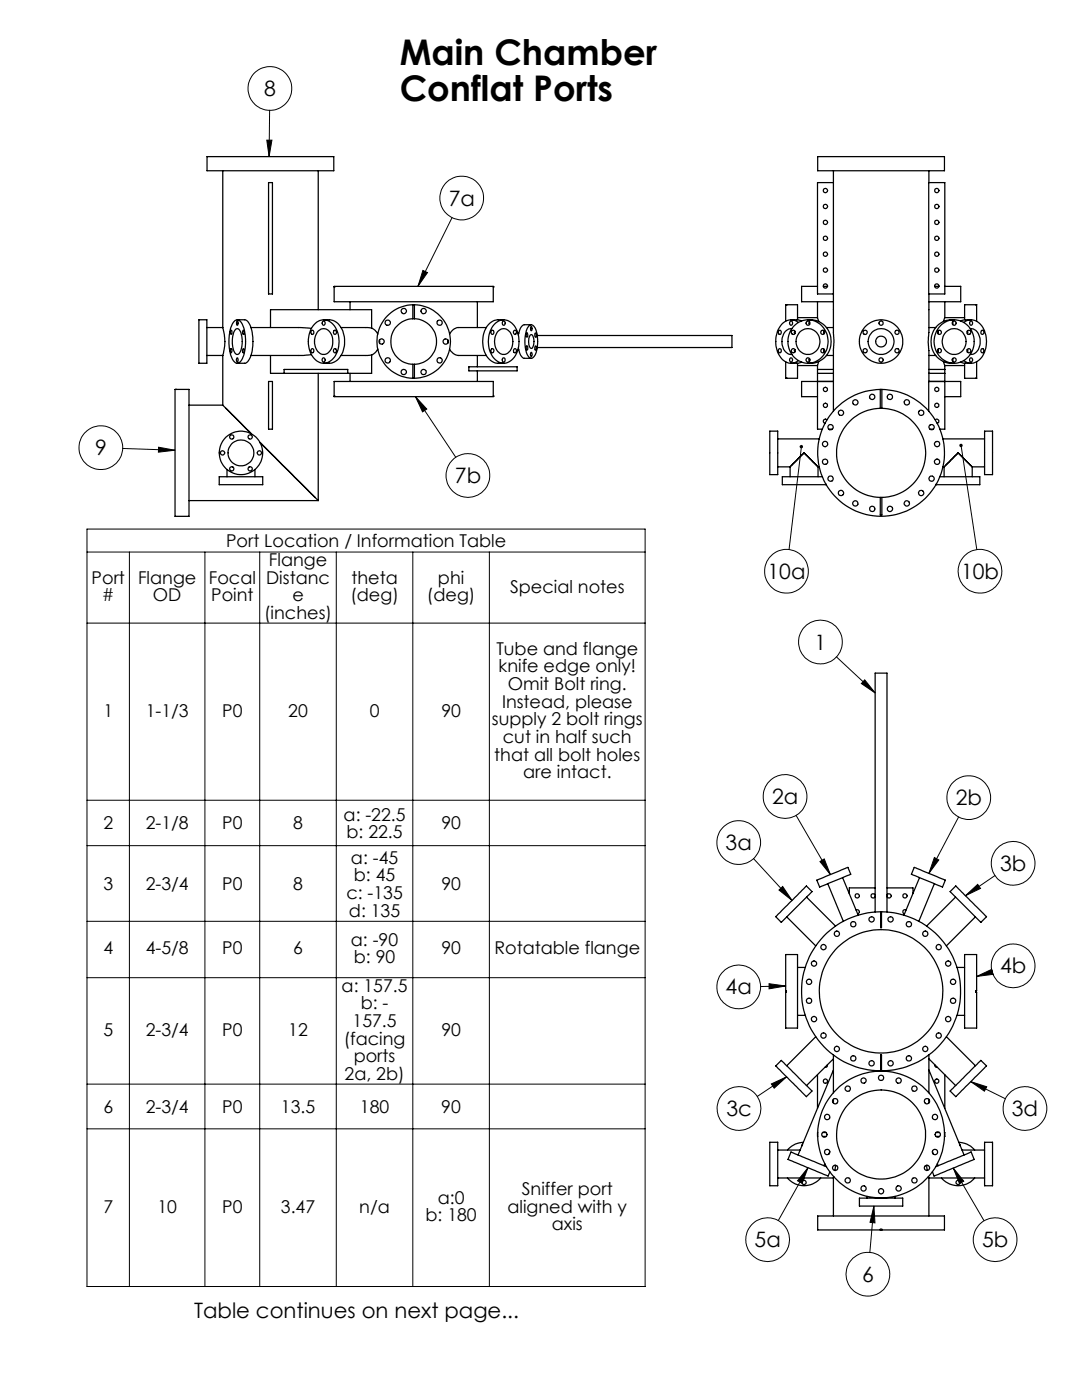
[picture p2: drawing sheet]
<svg xmlns="http://www.w3.org/2000/svg" width="216mm" height="279mm" viewBox="0 0 216 279" stroke-linecap="round" stroke-linejoin="round" font-family="sans-serif">
<g fill="none" stroke="#000" stroke-width=".2">
<path d="M53.2 28h1.1l-.6 3.3zM53.8 22l-.1 9.3M84.4 54l.9 .4-1.9 2.8zM90.2 43.4l-6.8 13.8M82.9 79.2l2.3 2.4-.9 .6zM82.9 79.2l8 12.1M24.5 89.5l10.4 .4M31.6 89.3l3.3 .6-3.3 .3zM159.9 89.1l-2.5 20.6M191.8 88.9l3.1 20.8M17.4 105.6h111.3v151.2h-111.3zM17.4 110.2h111.3"/>
<path d="M25.8 110.2v146.6M40.9 110.2v146.6M51.8 110.2v146.6M67.1 110.2v146.6M82.4 110.2v146.6M97.6 110.2v146.6M17.4 124.4h111.3M166.9 131.1l7.7 7.2M172.5 135.7l2.1 2.6-2.7-1.9zM17.4 159.7h111.3M17.4 168.8h111.3M150.4 171.3l7.6 8.4"/>
<path d="M155.4 177.6l.8-.7 1.8 2.8zM158.9 162.7l6.8 11.9M163.6 171.9l.9-.5 1.2 3.2zM186.4 171.1l.9 .5-2 2.7zM191.3 163.1l-6 11.2M192.7 178.8l2.4-2.3 .6 .8zM198.5 174.7l-5.8 4.1M17.4 183.9h111.3M17.4 195.1h111.3M153.5 196.3l3.3 .5-3.3 .5zM156.8 196.8l-5 .1M194.9 194.9l3-1.4 .3 1z"/>
<path d="M198 194l-3.1 .9M17.4 216.4h111.3M153.9 216.3l3.1-1.4-2.5 2.3zM157 214.9l-5.9 3.9M193.7 215.9l3.2 1-.5 .9zM193.7 215.9l6.9 3.4M17.4 225.3h111.3M161.2 233l-1.1 3.1-1-.4zM161.2 233l-5.9 10.6M190.2 233.1l2.1 2.6-.8 .5zM190.2 233.1l6.2 10.5M174.4 240.7l.2 3.4-1-.2z"/>
<path d="M174.4 240.7l-.8 9.2"/>
<circle cx="53.9" cy="17.7" r="4.4"/>
<circle cx="92.1" cy="39.5" r="4.4"/>
<circle cx="20.1" cy="89.3" r="4.4"/>
<circle cx="93.4" cy="94.9" r="4.4"/>
<circle cx="156.9" cy="114" r="4.4"/>
<circle cx="195.5" cy="114" r="4.4"/>
<circle cx="163.7" cy="128.1" r="4.4"/>
<circle cx="156.7" cy="158.9" r="4.4"/>
<circle cx="193.3" cy="159.2" r="4.4"/>
<circle cx="147.4" cy="168.1" r="4.4"/>
<circle cx="202.2" cy="172.3" r="4.4"/>
<circle cx="147.4" cy="197" r="4.3"/>
<circle cx="202.2" cy="192.8" r="4.4"/>
<circle cx="147.5" cy="221.2" r="4.4"/>
<circle cx="204.5" cy="221.2" r="4.3"/>
<circle cx="153.2" cy="247.4" r="4.4"/>
<circle cx="173.2" cy="254.3" r="4.4"/>
<circle cx="198.6" cy="247.4" r="4.4"/>
</g>
<path d="M159.6 88.9a.34 .34 0 0 0 .2 .5 .34 .34 0 0 0 .4-.2 .34 .34 0 0 0-.3-.4v.3v-.3zM191.6 88.6a.33 .33 0 0 0-.1 .6 .33 .33 0 0 0 .5-.2 .33 .33 0 0 0-.3-.4l.1 .3-.1-.3zM172.5 135.7l2.1 2.6-2.7-1.9zM163.6 171.9l.9-.5 1.2 3.2zM186.4 171.1l.9 .5-2 2.7zM155.4 177.6l.8-.7 1.8 2.8zM192.7 178.8l2.4-2.3 .6 .8zM153.5 196.3l3.3 .5-3.3 .5zM194.9 194.9l3-1.4 .3 1zM153.9 216.3l3.1-1.4-2.5 2.3zM193.7 215.9l3.2 1-.5 .9zM161.2 233l-1.1 3.1-1-.4zM190.2 233.1l2.1 2.6-.8 .5zM174.4 240.7l.2 3.4-1-.2zM84.4 54l.9 .4-1.9 2.8zM82.9 79.2l2.3 2.4-.9 .6zM53.2 28h1.1l-.6 3.3zM31.6 89.3l3.3 .6-3.3 .3z" fill="#000"/>
<g fill="none" stroke="#000" stroke-width=".25">
<path d="M41.3 31.3h25.3v2.8h-25.3zM44.4 34.1v31.3M53.6 36.4h.8v22.3h-.8zM63.5 34.1v27.7M163.2 31.3h25.3v2.8h-25.3zM166.3 34.1v32.5l.1 1.2-.1 14.3M166.3 36.4h-3.2v22.3h3.2M185.3 36.4h3.2v22.3h-3.2zM185.3 34.1v2.3M66.7 57.2h31.7v3h-31.7zM66.7 57.3h.1M98.4 57.3h.1"/>
<path d="M163.1 57.2h-3.2v3h6.4M164.3 57.2h.8M185.3 58.7v7.7l-.1 1.7 .1 1.9v6.1h6.4v3.1h-3.2M186.5 57.2h.8M188.5 57.2h3.2v3h-6.4M34.9 77.7h2.8v25.3h-2.8zM35.1 77.7h.1M39.7 63.8h1.6v8.7h-1.6zM41.3 65.4h3.1M41.3 70.9h3.1M44.4 65.4a9.4 9.4 0 0 1 0 5.5M44.4 70.9v10"/>
<path d="M46.1 69.6a.56 .56 0 0 1 0 .8l-.1-.6zM46.1 65.9l.1 .1a.44 .44 0 0 1-.1 .7l-.1-.6zM46.9 64a1.02 1.02 0 0 1 1.5 .7 8.9 8.9 0 0 1-.3 7.3 .88 .88 0 0 1-.9 .5 .88 .88 0 0 1-.7-.7 8.9 8.9 0 0 1 .1-7.5zM47.1 65.7a.71 .71 0 0 1 .9 .6 4.9 4.9 0 0 1-.4 4.4 .71 .71 0 0 1-1-.7 4.9 4.9 0 0 1 .5-4.3zM47.3 64.1a.43 .43 0 0 1 .2 .4 .43 .43 0 0 1-.2 .4zM47.3 71.5v-.1a.41 .41 0 0 1 .2 .4 .41 .41 0 0 1-.2 .4l-.1-.4zM47.3 63.8h1.5a2.13 2.13 0 0 1 1.4 1.9 8.6 8.6 0 0 1-.7 6.3l-.4 .5h-1.8M48.5 69.6l.1 .1a.54 .54 0 0 1-.1 .7l-.1-.2zM48.5 65.9l.1 .1a.45 .45 0 0 1-.1 .7l-.1-.5zM50.1 65.4h9.9l2.1 .1M53.6 76.1h.8v9.6h-.8zM54 65.4v-3.6h20.2v3.7"/>
<path d="M56.7 74.5v-.8h12.7v.8M62.1 70.8l-1.6 .1h-10.4M62.2 66a.36 .36 0 0 1 .4 .3 .36 .36 0 0 1-.4 .4l-.1-.2zM62.2 69.6a.39 .39 0 0 1 .4 .4 .39 .39 0 0 1-.4 .4l-.1-.5zM63 64.5a2.55 2.55 0 0 1 4.1 1.2 5.1 5.1 0 0 1-1.4 6.5 2.75 2.75 0 0 1-3.8-1.9 5.5 5.5 0 0 1 1.1-5.8zM63.5 66.1a1.59 1.59 0 0 1 2.7 .8 2.85 2.85 0 0 1-1.4 3.8 2.16 2.16 0 0 1-2-2.5l.1-1zM63.5 74.5v25.4M64.4 64.1a.37 .37 0 0 1 .5 .4 .37 .37 0 0 1-.5 .3l-.1-.3zM64.5 71.4a.39 .39 0 0 1 .4 .4 .39 .39 0 0 1-.4 .4l-.2-.3zM64.6 63.8h1.1a3.3 3.3 0 0 1 2.9 3.1 4.6 4.6 0 0 1-2.4 5.6h-1.6M66.6 69.7a.39 .39 0 0 1 .6 .2 .39 .39 0 0 1-.3 .5 .43 .43 0 0 1-.4-.2 .43 .43 0 0 1 .1-.5zM66.7 66a.37 .37 0 0 1 .4 .3 .37 .37 0 0 1-.5 .4l-.1-.4z"/>
<path d="M66.7 76.1h31.7v3.1h-31.7zM66.7 79.1h.1M68.1 65.4l6.1 .1M69.8 60.2v1.6M69.8 74.5v1.6M74.2 65.5l.7 .4 .5 .8M74.2 70.8l-6.1 .1M74.2 70.8v3.7h-20.2v-3.6M75.4 69.7l-.6 .7-.6 .4M75.7 67.8v.7M82.4 63.6a4.6 4.6 0 0 0-4.4 4.6 4.6 4.6 0 0 0 4.4 4.5M82.4 60.8a7.3 7.3 0 0 0-7.2 7.4 7.3 7.3 0 0 0 7.2 7.3"/>
<path d="M82.4 63.6h.3M82.4 60.8h.3M82.4 72.7h.3M82.4 75.5h.3M82.4 60.8v2.8M82.4 72.7v2.8M82.7 63.6a4.6 4.6 0 0 1 4.4 4.6 4.6 4.6 0 0 1-4.4 4.5M82.7 60.8a7.3 7.3 0 0 1 7.2 7.4 7.3 7.3 0 0 1-7.2 7.3M82.7 60.8v2.8M82.7 72.7v2.8M89.4 67.8v.7M89.7 69.7a2.24 2.24 0 0 0 1.8 1.2h5.5"/>
<path d="M93.6 73.2h9.6v.8h-9.6zM95.2 60.2v5.2M95.2 70.9v2.3M95.2 74v2.1M97 65.4h-5.5a2.11 2.11 0 0 0-1.8 1.3M98 69.7a.34 .34 0 0 1 .5 .1 .34 .34 0 0 1 0 .4 .34 .34 0 0 1-.5 0zM98.1 65.9a.37 .37 0 0 1 .5 .4 .37 .37 0 0 1-.5 .3l-.1-.3zM98.4 79.1h.1M98.9 64.5a2.55 2.55 0 0 1 4.1 1.2 5.1 5.1 0 0 1-1.4 6.5 2.75 2.75 0 0 1-3.8-1.9 5.5 5.5 0 0 1 1.1-5.8zM99.4 66.1a1.58 1.58 0 0 1 1.6-.4 1.58 1.58 0 0 1 1.1 1.2 2.88 2.88 0 0 1-1.3 3.8 2.26 2.26 0 0 1-2.1-2.9l.2-.9zM100.3 64.2a.35 .35 0 0 1 .5 .3 .35 .35 0 0 1-.5 .3zM100.3 71.5a.37 .37 0 0 1 .5 .3 .37 .37 0 0 1-.5 .4l-.1-.2z"/>
<path d="M100.5 63.8h-1.1a3.7 3.7 0 0 0-3.1 3.9 4.1 4.1 0 0 0 2.9 4.8h1.3M102.6 66a.37 .37 0 0 1 .5 .3 .37 .37 0 0 1-.5 .4l-.2-.3zM102.7 69.6a.38 .38 0 0 1 .3 .4 .38 .38 0 0 1-.4 .3l-.2-.3zM103.4 66.6h.1M103.4 69.8h.1M103.4 69.4a2.24 2.24 0 0 0 1.2 2.1h1.4M105.1 66.5a.46 .46 0 0 1 0 .8l-.1-.3zM105.1 69.1h.2a.45 .45 0 0 1-.2 .7l-.1-.2zM105.7 64.9a.77 .77 0 0 1 1.1 .6 6.7 6.7 0 0 1-.3 5.7 .63 .63 0 0 1-.6 .3 .63 .63 0 0 1-.5-.5 6.7 6.7 0 0 1 .1-5.9zM105.8 66.9a.47 .47 0 0 1 .5 0 .47 .47 0 0 1 .2 .6v.7a1.66 1.66 0 0 1-.4 1.3 1.21 1.21 0 0 1-.6-1.4zM105.9 65.2a.43 .43 0 0 1 .3 .4 .43 .43 0 0 1-.3 .4zM105.9 70.4h.2a.4 .4 0 0 1-.2 .7l-.1-.4z"/>
<path d="M106 64.8h-1.4a1.99 1.99 0 0 0-1.1 1.8l-.1 .3M106.8 66.5h.2a.43 .43 0 0 1-.2 .7zM106.8 69a.44 .44 0 0 1 0 .8zM107.2 67h38.8v2.4h-38.8M155.4 69.7a.37 .37 0 0 1 .5 .3 .37 .37 0 0 1-.4 .4l-.2-.4zM155.4 66a.37 .37 0 0 1 .5 .3 .37 .37 0 0 1-.5 .4l-.1-.3zM156.8 72.2v3.3h2.3v-3M156.9 75.5h.1M156.9 60.8h.1M157.7 71.5a.35 .35 0 0 1 .5 .3 .35 .35 0 0 1-.5 .3l-.1-.2zM157.7 64.1a.37 .37 0 0 1 .5 .4 .37 .37 0 0 1-.5 .3l-.1-.2zM157.8 63.8h1.3l.8 .3"/>
<path d="M158 65.6a2.17 2.17 0 0 0-2 2.6 2.23 2.23 0 0 0 2 2.5M158.5 65a3.9 3.9 0 0 1 4.2-.9 3.9 3.9 0 0 1 2.5 3.6 4 4 0 0 1-2.3 4.4 4 4 0 0 1-4.7-1.1 4.6 4.6 0 0 1 .3-6zM158.6 66.1l-.1 .2 .1 .3M158.6 69.7l-.1 .3 .1 .3M159.1 63.8v-3h-2.3v3.3M159.1 73h4M159.1 63.4h4M159.3 64.3a2.58 2.58 0 0 0-4 1.4 5.2 5.2 0 0 0 1.5 6.5 2.23 2.23 0 0 0 2.5-.2M159.5 66.3a2.47 2.47 0 0 1 3.3-.1 2.47 2.47 0 0 1 .5 3.3 2.39 2.39 0 0 1-2.9 1.1 2.39 2.39 0 0 1-1.5-2.8l.1-.6zM159.9 72.3l-.8 .2h-1.3M161.2 63.8a4.3 4.3 0 0 1 4.6 4.4 4.3 4.3 0 0 1-4.6 4.3M161.5 64.2l-.1 .3 .1 .3"/>
<path d="M161.5 71.6l-.1 .2 .1 .3M163.1 76.1h3.2h-6.4v3.1h3.2M163.1 63.4l.3 .8M163.1 60.2v3.2M163.1 72.9v12.8h1M163.1 73.7h3.2M163.1 74.5h3.2M163.4 72.1l-.3 .8M164.5 66.1v.5M164.5 69.7v.6M164.9 65.4h1.4M164.9 70.9h1.4"/>
<path d="M175.6 77.7a12.7 12.7 0 0 0-11.2 18.2 12.7 12.7 0 0 0 21.2 2.5 12.7 12.7 0 0 0-6.7-20.3l-2.9-.4M175.6 77.7h.4M175.6 77.7v3.8M176 77.7v3.8M185.3 65.4h1.4M185.3 70.9h1.4M185.3 73.7h3.2M185.3 74.5h3.2M187.1 69.7v.6M187.1 66.1v.5M187.9 64.7a4 4 0 0 1 4.4-.4 4 4 0 0 1 2.1 3.9 4 4 0 0 1-3.8 4.3 4 4 0 0 1-4.2-3.9 4.7 4.7 0 0 1 1.5-3.9zM188.2 72.1l.3 .8"/>
<path d="M188.5 73h4M188.5 63.4l-.3 .8M188.5 60.2v3.2M188.5 72.9v12.8h-1M188.5 63.4h4M188.5 76.1h-3.2v6M188.7 66.3a2.46 2.46 0 0 1 3.3-.1 2.46 2.46 0 0 1 .4 3.3 2.39 2.39 0 0 1-3.1 1 2.39 2.39 0 0 1-1.2-3zM190.1 71.6v.5M190.1 64.2v.6M190.4 63.8a4.3 4.3 0 0 0-4.6 4.4 4.3 4.3 0 0 0 4.6 4.3M191.7 72.3l.8 .2h1.3M192.3 64.3a2.58 2.58 0 0 1 4 1.4 5.1 5.1 0 0 1-1.5 6.5 2.23 2.23 0 0 1-2.5-.2"/>
<path d="M192.5 63.8v-3h2.4v3.3M193 69.7l.1 .2-.1 .4M193 66.1l.1 .2-.1 .3M193.6 71.5a.35 .35 0 0 1 .5 .3 .35 .35 0 0 1-.5 .3l-.1-.2zM193.6 65.6a2.17 2.17 0 0 1 2 2.6 2.23 2.23 0 0 1-2 2.5M193.6 64.1a.37 .37 0 0 1 .5 .4 .37 .37 0 0 1-.5 .3l-.1-.3zM193.8 63.8h-1.3l-.8 .3M194.7 60.8h.1M194.7 75.5h.1M194.9 72.2v3.3h-2.4v-3M195.9 66a.36 .36 0 0 1 .4 .4 .36 .36 0 0 1-.5 .2zM195.9 69.6a.39 .39 0 0 1 .4 .4 .39 .39 0 0 1-.4 .4l-.2-.3z"/>
<path d="M37.7 99.9h25.8M37.7 80.9h6.7M43.7 95.1h8.7v1.6h-8.7zM44.4 80.9l5.8 5.7-5.1-5.1M45.3 93.7v1.4M50.9 93.7v1.4M62.9 99.3l-11-11 11.6 11.6M153.6 86h1.6v8.7h-1.6zM155.2 93.2h2.5M155.2 87.6h8.3M157.7 93.2v1.9M160.4 90.4l2.8 2.8"/>
<path d="M160.4 90.4l-2.7 2.8M160.4 90.4l2.6 2.6M160.4 90.4l-2.5 2.6M163.2 93.2h.3M163.2 93.2v1.9M164.1 95.1h-8v1.6h8.7v-.1M165 83.8a.42 .42 0 0 0-.7 .1 .42 .42 0 0 0 .3 .6M165.4 85.7h.7M175.6 81.5a8.9 8.9 0 0 0-8.7 8.9 8.9 8.9 0 0 0 8.7 8.9M175.6 99.3h.4M175.6 81.5h.4M175.6 99.3v3.5h.4v-3.5"/>
<path d="M176 81.5a8.9 8.9 0 0 1 8.7 8.9 8.9 8.9 0 0 1-8.7 8.9M185.6 85.7h.6M186.6 83.8a.43 .43 0 0 1 .7 .1 .43 .43 0 0 1-.3 .6M187.5 95.1h8v1.6h-8.7v-.1M188.1 93.2h.3M188.1 87.6h8.4M188.4 93.2v1.9M191.2 90.4l-2.8 2.8M191.2 90.4l2.8 2.8M191.2 90.4l-2.6 2.6M191.2 90.4l2.5 2.6M194 93.2h2.5"/>
<path d="M194 93.2v1.9M196.5 86h1.5v8.7h-1.5zM160.9 179l5.8 5.8M163 175.6l6.2-2.5 .6 1.4-6.2 2.5zM165.2 176.4l3.1 7.5M168.1 175.2l3.1 7.4M174.6 178.6a.42 .42 0 0 0-.6-.2 .42 .42 0 0 0 0 .7 .42 .42 0 0 0 .6-.2M174.6 177.2h-5.1v1.1M177 178.6a.44 .44 0 0 1 .7-.2 .44 .44 0 0 1 0 .7 .44 .44 0 0 1-.7-.2M177 177.2h5.2v1.1M182.4 173.1l6.2 2.5-.5 1.4-6.2-2.5zM183.5 175.2l-3.1 7.4"/>
<path d="M186.4 176.4l-3.1 7.5M190.7 179l-5.8 5.8M190.7 176.8l6.1 6.2-1.1 1.1-6.1-6.2zM154.8 182.9l6.1-6.1 1.1 1.1-6.1 6.2zM156.8 190.5h2.3v14.7h-2.3v-7.2h.1v-.3h-.1zM157 183l5.8 5.8M159.1 193.1h1.6M170.8 181.6a.43 .43 0 0 1 .6 .2 .43 .43 0 0 1-.3 .6M174.6 182v-47.7h2.4v47.7M175.7 182a15.9 15.9 0 0 0-15.8 15.8 15.9 15.9 0 0 0 15.8 15.9M175.7 182h.2M175.7 182v3.1h.2v-3.1"/>
<path d="M175.9 182a15.9 15.9 0 0 1 15.8 15.8 15.9 15.9 0 0 1-15.8 15.9M180.8 181.6a.43 .43 0 0 0-.6 .2 .43 .43 0 0 0 .3 .6M191 193.1h1.5M192.5 190.5h2.4v7.2h-.2v.3h.2v7.2h-2.4zM194.6 183l-5.8 5.8M155.9 211.6l6.1 6.1-1.1 1.2-6.1-6.1zM159.1 202.6h1.6M162.8 206.9l-5.8 5.8M163.1 214.5v6.7M165.1 212.5v.3l-.5 .2M166.3 210.5v7.6M166.3 219.4v.7"/>
<path d="M166.3 211.3l-5.4 5.3M166.3 213.5l-7.1 17M175.7 213.7h.2M175.7 213.7v-3.2h.2v3.2M185.3 210.5v7.6M185.3 219.4v.7M185.3 211.3l5.4 5.3M185.3 213.5l7.1 17M186.5 212.5l.1 .4 .4 .1M188.5 214.5v6.7M188.8 206.9l5.8 5.8M189.8 217.5l5.9-5.9 1.1 1.1-6.1 6.2-1.1-1.2z"/>
<path d="M191 202.6h1.5M153.6 228h1.6v8.6h-1.6zM155.2 229.5h4.5M155.2 235.1h11.1M157.1 235.1a4.3 4.3 0 0 0 6.7 0M160.2 228.3l-.2 .4M160.3 228a4.3 4.3 0 0 0-3.2 1.5M163.2 226v.8M164.1 226.8h.8M164.1 226h.8M164.6 232.2l-.2 .5M164.9 232.8l-7.1-2.9-.6 1.5 8 3.3 .4-.8"/>
<path d="M165.6 229.9l-.2 .4M166.3 235.1v7.6M166.4 234.8l-.1 .3M166.7 232.6l-.1 1M171.5 239.1h8.6v1.6h-8.6zM173 238.8v.3M178.6 238.8v.3M184.9 232.6l.1 1M185.2 234.8l.1 .3M185.3 235.1v7.6M185.3 235.1h11.2M186.1 229.9l.1 .4"/>
<path d="M186.7 232.8l7.1-2.9 .6 1.5-8 3.3-.3-.8M186.8 226.8h.7M186.8 226h.7M187 232.2l.2 .5M187.9 235.1a4.3 4.3 0 0 0 6.6 0M188.5 226v.8M191.3 228a4.3 4.3 0 0 1 3.2 1.5M191.5 228.3l.1 .4M191.9 229.5h4.6M196.5 228h1.5v8.6h-1.5zM175.6 245.5h-12.4v-2.8h25.3v2.8h-12.5M175.6 245.5v-.2h.4v.2"/>
<path d="M175.6 245.5h.4"/>
<circle cx="164.7" cy="38" r=".43"/>
<circle cx="186.9" cy="38" r=".43"/>
<circle cx="164.7" cy="41.2" r=".43"/>
<circle cx="164.7" cy="57.1" r=".43"/>
<circle cx="164.7" cy="50.7" r=".43"/>
<circle cx="164.7" cy="44.4" r=".43"/>
<circle cx="164.7" cy="47.6" r=".43"/>
<circle cx="164.7" cy="53.9" r=".43"/>
<circle cx="186.9" cy="41.2" r=".43"/>
<circle cx="186.9" cy="47.6" r=".43"/>
<circle cx="186.9" cy="44.4" r=".43"/>
<circle cx="186.9" cy="57.1" r=".43"/>
<circle cx="186.9" cy="50.7" r=".43"/>
<circle cx="186.9" cy="53.9" r=".43"/>
<circle cx="76.1" cy="68.2" r=".52"/>
<circle cx="77.3" cy="71.9" r=".53"/>
<circle cx="77.4" cy="64.4" r=".54"/>
<circle cx="80.6" cy="74.3" r=".54"/>
<circle cx="80.6" cy="62.1" r=".52"/>
<circle cx="84.5" cy="74.2" r=".52"/>
<circle cx="84.5" cy="62.1" r=".52"/>
<circle cx="87.7" cy="64.4" r=".53"/>
<circle cx="87.7" cy="71.9" r=".54"/>
<circle cx="88.9" cy="68.2" r=".53"/>
<circle cx="158.3" cy="66.3" r=".41"/>
<circle cx="158.3" cy="70" r=".4"/>
<circle cx="161.2" cy="71.8" r=".4"/>
<circle cx="161.2" cy="64.5" r=".41"/>
<circle cx="164.1" cy="66.3" r=".4"/>
<circle cx="164.2" cy="70" r=".4"/>
<circle cx="164.7" cy="77.7" r=".42"/>
<circle cx="172.6" cy="66.3" r=".43"/>
<circle cx="172.6" cy="70" r=".41"/>
<circle cx="174" cy="79.2" r=".52"/>
<circle cx="175.8" cy="68.2" r="2.58"/>
<circle cx="175.8" cy="71.8" r=".42"/>
<circle cx="175.8" cy="68.2" r="1.08"/>
<circle cx="175.8" cy="68.2" r="4.3"/>
<circle cx="175.8" cy="64.5" r=".42"/>
<circle cx="177.6" cy="79.2" r=".52"/>
<circle cx="179" cy="66.3" r=".41"/>
<circle cx="179" cy="70" r=".43"/>
<circle cx="186.9" cy="77.7" r=".42"/>
<circle cx="187.4" cy="70" r=".4"/>
<circle cx="187.5" cy="66.3" r=".4"/>
<circle cx="190.4" cy="64.5" r=".41"/>
<circle cx="190.4" cy="71.8" r=".4"/>
<circle cx="193.3" cy="70" r=".4"/>
<circle cx="193.3" cy="66.3" r=".41"/>
<circle cx="44.4" cy="90.4" r=".42"/>
<circle cx="46.2" cy="87.2" r=".41"/>
<circle cx="46.2" cy="93.6" r=".43"/>
<circle cx="48.1" cy="90.4" r="2.56"/>
<circle cx="48.1" cy="90.4" r="4.3"/>
<circle cx="49.9" cy="93.6" r=".43"/>
<circle cx="49.9" cy="87.2" r=".43"/>
<circle cx="51.8" cy="90.4" r=".42"/>
<circle cx="164.6" cy="92.1" r=".53"/>
<circle cx="164.6" cy="88.6" r=".54"/>
<circle cx="164.7" cy="80.9" r=".42"/>
<circle cx="165.7" cy="85.3" r=".53"/>
<circle cx="165.7" cy="95.5" r=".53"/>
<circle cx="167.8" cy="98.4" r=".53"/>
<circle cx="167.8" cy="82.4" r=".52"/>
<circle cx="170.7" cy="80.3" r=".53"/>
<circle cx="180.9" cy="80.3" r=".53"/>
<circle cx="183.8" cy="98.4" r=".53"/>
<circle cx="183.8" cy="82.4" r=".53"/>
<circle cx="185.9" cy="85.2" r=".53"/>
<circle cx="185.9" cy="95.5" r=".52"/>
<circle cx="186.9" cy="80.9" r=".42"/>
<circle cx="187" cy="92.2" r=".54"/>
<circle cx="187" cy="88.6" r=".53"/>
<circle cx="170.7" cy="100.5" r=".53"/>
<circle cx="174" cy="101.6" r=".52"/>
<circle cx="177.6" cy="101.6" r=".53"/>
<circle cx="181" cy="100.5" r=".52"/>
<circle cx="171.1" cy="178.8" r=".43"/>
<circle cx="180.6" cy="178.8" r=".43"/>
<circle cx="161.4" cy="196" r=".52"/>
<circle cx="161.4" cy="199.7" r=".52"/>
<circle cx="162.4" cy="192.3" r=".52"/>
<circle cx="164.3" cy="189" r=".54"/>
<circle cx="167" cy="186.3" r=".53"/>
<circle cx="170.3" cy="184.5" r=".52"/>
<circle cx="173.9" cy="183.5" r=".52"/>
<circle cx="175.8" cy="197.8" r="12.3"/>
<circle cx="177.7" cy="183.5" r=".52"/>
<circle cx="181.4" cy="184.5" r=".52"/>
<circle cx="184.6" cy="186.3" r=".53"/>
<circle cx="187.3" cy="189" r=".53"/>
<circle cx="189.2" cy="192.3" r=".52"/>
<circle cx="190.2" cy="196" r=".52"/>
<circle cx="190.2" cy="199.7" r=".52"/>
<circle cx="162.4" cy="203.4" r=".54"/>
<circle cx="164.3" cy="206.7" r=".54"/>
<circle cx="164.7" cy="215.8" r=".42"/>
<circle cx="166.6" cy="219.8" r=".53"/>
<circle cx="167" cy="209.3" r=".51"/>
<circle cx="169.2" cy="217.3" r=".53"/>
<circle cx="170.3" cy="211.2" r=".52"/>
<circle cx="172.3" cy="215.7" r=".52"/>
<circle cx="173.9" cy="212.2" r=".54"/>
<circle cx="175.8" cy="215.1" r=".51"/>
<circle cx="177.7" cy="212.2" r=".54"/>
<circle cx="179.3" cy="215.7" r=".52"/>
<circle cx="181.4" cy="211.2" r=".52"/>
<circle cx="182.5" cy="217.3" r=".53"/>
<circle cx="184.6" cy="209.3" r=".51"/>
<circle cx="185" cy="219.8" r=".53"/>
<circle cx="186.9" cy="215.8" r=".42"/>
<circle cx="187.3" cy="206.7" r=".53"/>
<circle cx="189.2" cy="203.4" r=".54"/>
<circle cx="160.4" cy="236" r=".42"/>
<circle cx="164.5" cy="226.4" r=".54"/>
<circle cx="165" cy="229.9" r=".54"/>
<circle cx="165" cy="222.9" r=".54"/>
<circle cx="166.6" cy="233.1" r=".53"/>
<circle cx="169.1" cy="235.6" r=".52"/>
<circle cx="172.3" cy="237.2" r=".52"/>
<circle cx="175.8" cy="237.7" r=".51"/>
<circle cx="175.8" cy="226.4" r="12.7"/>
<circle cx="175.8" cy="226.4" r="8.9"/>
<circle cx="179.3" cy="237.2" r=".52"/>
<circle cx="182.5" cy="235.6" r=".52"/>
<circle cx="185" cy="233.1" r=".53"/>
<circle cx="186.6" cy="222.9" r=".54"/>
<circle cx="186.6" cy="229.9" r=".54"/>
<circle cx="187.1" cy="226.4" r=".54"/>
<circle cx="191.2" cy="236" r=".42"/>
</g>
<g font-size="7.1">
<text x="79.8" y="13">Main Chamber</text>
<text x="79.8" y="20.1">Conflat Ports</text>
</g>
<g font-size="4.2">
<text x="52.7" y="19.2">8</text>
<text x="89.5" y="41">7a</text>
<text x="19" y="90.8">9</text>
<text x="90.8" y="96.4">7b</text>
<text x="153.2" y="115.5">10a</text>
<text x="191.8" y="115.5">10b</text>
<text x="162.6" y="129.6">1</text>
<text x="154" y="160.5">2a</text>
<text x="190.7" y="160.7">2b</text>
<text x="144.8" y="169.6">3a</text>
<text x="199.6" y="173.8">3b</text>
<text x="199.6" y="194.3">4b</text>
<text x="144.8" y="198.5">4a</text>
<text x="144.9" y="222.7">3c</text>
<text x="201.9" y="222.7">3d</text>
<text x="150.6" y="248.9">5a</text>
<text x="196" y="248.9">5b</text>
<text x="172" y="255.8">6</text>
<text x="38.7" y="263">Table continues on next page...</text>
</g>
<g font-size="3.5">
<text x="45.1" y="109.2">Port Location / Information Table</text>
<text x="53.7" y="113">Flange</text>
<text x="18.3" y="116.5">Port</text>
<text x="27.5" y="116.5">Flange</text>
<text x="41.7" y="116.5">Focal</text>
<text x="53.1" y="116.5">Distanc</text>
<text x="70.1" y="116.5">theta</text>
<text x="87.4" y="116.5">phi</text>
<text x="101.8" y="118.3">Special notes</text>
<text x="20.3" y="120">#</text>
<text x="30.5" y="120">OD</text>
<text x="42.1" y="120">Point</text>
<text x="52.7" y="123.5">(inches)</text>
<text x="58.3" y="120">e</text>
<text x="69.9" y="120">(deg)</text>
<text x="85.2" y="120">(deg)</text>
<text x="99" y="130.7">Tube and flange</text>
<text x="99.5" y="134.2">knife edge only!</text>
<text x="101.3" y="137.7">Omit Bolt ring.</text>
<text x="20.6" y="143">1</text>
<text x="29.1" y="143">1-1/3</text>
<text x="44.3" y="143">P0</text>
<text x="57.5" y="143">20</text>
<text x="73.8" y="143">0</text>
<text x="88.1" y="143">90</text>
<text x="100.2" y="141.2">Instead, please</text>
<text x="98.2" y="144.8">supply 2 bolt rings</text>
<text x="100.3" y="148.3">cut in half such</text>
<text x="98.6" y="151.8">that all bolt holes</text>
<text x="104.4" y="155.4">are intact.</text>
<text x="20.6" y="165.5">2</text>
<text x="29.1" y="165.5">2-1/8</text>
<text x="44.3" y="165.5">P0</text>
<text x="58.5" y="165.5">8</text>
<text x="68.6" y="163.8">a: -22.5</text>
<text x="69.2" y="167.3">b: 22.5</text>
<text x="88.1" y="165.5">90</text>
<text x="70" y="172.3">a: -45</text>
<text x="20.6" y="177.6">3</text>
<text x="29.1" y="177.6">2-3/4</text>
<text x="44.3" y="177.6">P0</text>
<text x="58.5" y="177.6">8</text>
<text x="69.1" y="179.4">c: -135</text>
<text x="70.6" y="175.9">b: 45</text>
<text x="88.1" y="177.6">90</text>
<text x="69.6" y="182.9">d: 135</text>
<text x="20.6" y="190.5">4</text>
<text x="29.1" y="190.5">4-5/8</text>
<text x="44.3" y="190.5">P0</text>
<text x="58.5" y="190.5">6</text>
<text x="70" y="188.7">a: -90</text>
<text x="88.1" y="190.5">90</text>
<text x="98.7" y="190.5">Rotatable flange</text>
<text x="68.2" y="197.9">a: 157.5</text>
<text x="70.6" y="192.2">b: 90</text>
<text x="72" y="201.4">b: -</text>
<text x="20.6" y="206.7">5</text>
<text x="29.1" y="206.7">2-3/4</text>
<text x="44.3" y="206.7">P0</text>
<text x="57.5" y="206.7">12</text>
<text x="68.6" y="208.5">(facing</text>
<text x="70.3" y="205">157.5</text>
<text x="88.1" y="206.7">90</text>
<text x="68.8" y="215.5">2a, 2b)</text>
<text x="70.6" y="212">ports</text>
<text x="20.6" y="222.1">6</text>
<text x="29.1" y="222.1">2-3/4</text>
<text x="44.3" y="222.1">P0</text>
<text x="56.1" y="222.1">13.5</text>
<text x="71.8" y="222.1">180</text>
<text x="88.1" y="222.1">90</text>
<text x="104.1" y="238.5">Sniffer port</text>
<text x="20.6" y="242">7</text>
<text x="31.4" y="242">10</text>
<text x="44.3" y="242">P0</text>
<text x="56.1" y="242">3.47</text>
<text x="71.7" y="242">n/a</text>
<text x="84.9" y="243.8">b: 180</text>
<text x="87.3" y="240.2">a:0</text>
<text x="101.3" y="242">aligned with y</text>
<text x="110.1" y="245.5">axis</text>
</g>
</svg>
